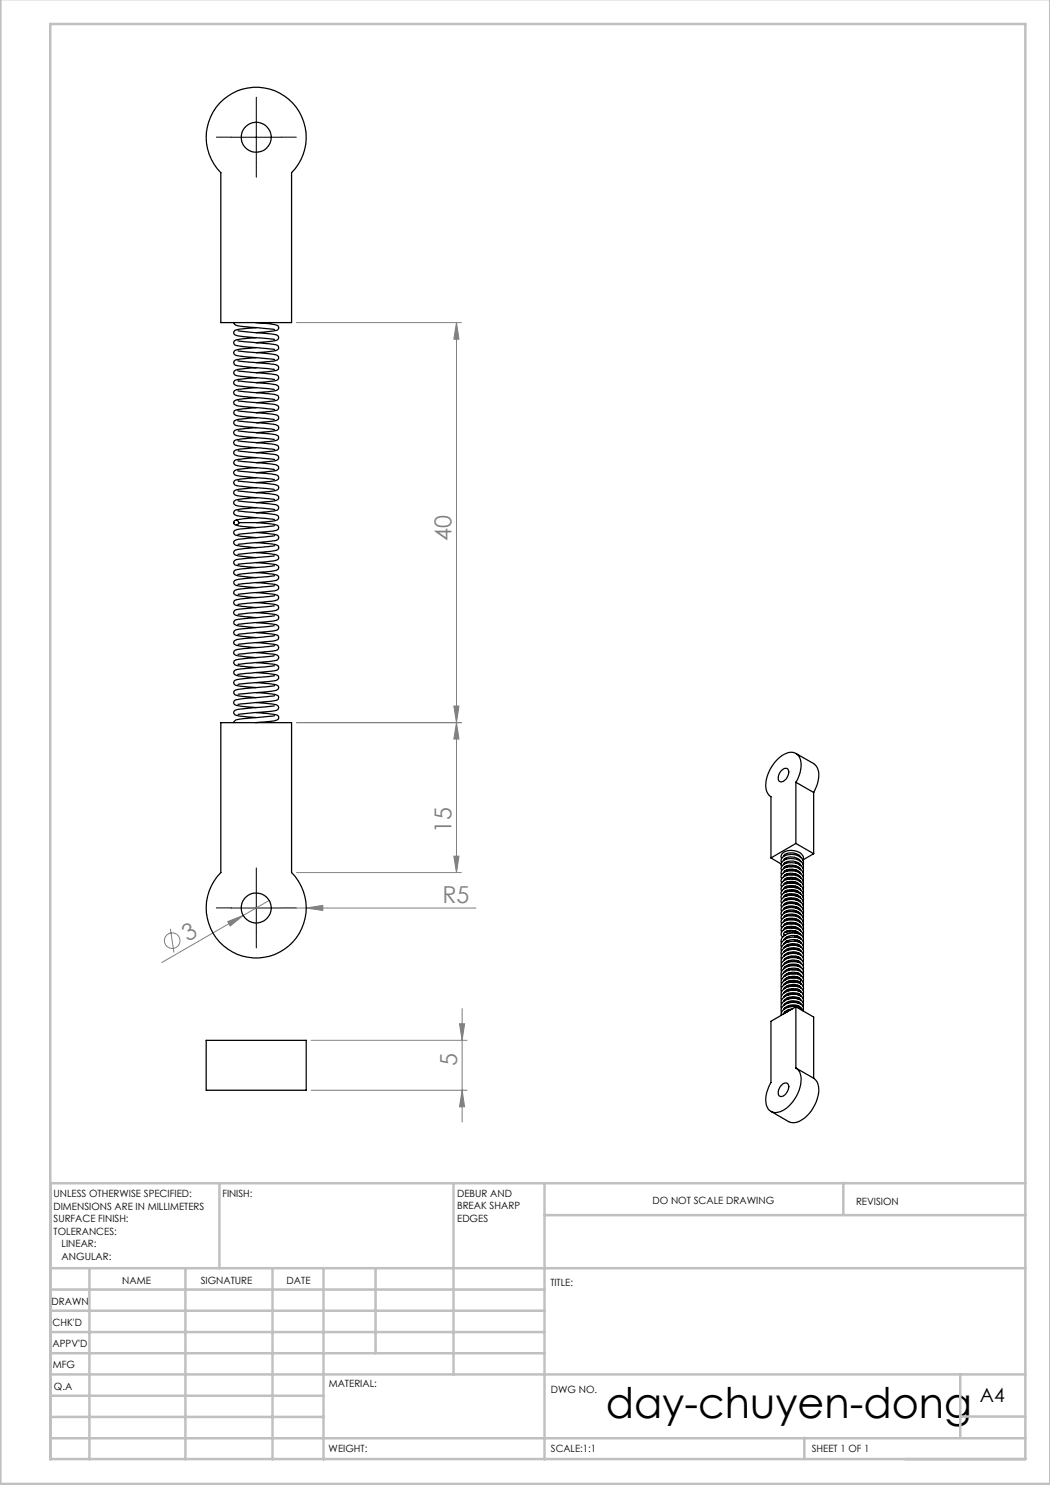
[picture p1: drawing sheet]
<svg xmlns="http://www.w3.org/2000/svg" width="210mm" height="297mm" viewBox="0 0 210 297" stroke-linecap="round" stroke-linejoin="round" font-family="sans-serif">
<g fill="none" stroke="#808080" stroke-width=".2">
<path d="M59.3 64.5h33M91.3 64.5l.5 3.3h-1zM91.3 64.5v110M59.3 144.5h33M90.8 141.2h1l-.5 3.3zM91.3 144.5l.5 3.3h-1zM59.3 174.5h33M90.8 171.2h1l-.5 3.3zM34.1 185.8l.7 4.7M45.5 184.3l3.1-1.2-2.6 2.1zM48.6 183.1l-16.3 9.4M51.3 181.6h43.9"/>
<path d="M53.8 180.1l-5.2 3M61.2 181.6l3.4-.5v1zM62.2 218h31.2M62.2 208.1h31.2M91.9 204.7h1l-.5 3.4zM92.4 218l.5 3.4h-1zM92.4 201.7v22.7"/>
<circle cx="34.4" cy="188.1" r="1.55"/>
</g>
<path d="M46.3 27.4h-3M51.3 22.4v-3M51.3 32.4v3M56.3 27.4h3M51.3 176.6v-3M46.3 181.6h-3M51.3 186.6v3M56.3 181.6h3" fill="none" stroke="#000" stroke-width=".2" stroke-dasharray="15.2 1.3 1.3 1.3"/>
<path d="M46.2 27.4h10M51.3 22.5v10M51.3 176.6v10M46.2 181.6h10" fill="none" stroke="#000" stroke-width=".2"/>
<g fill="none" stroke="#c0c0c0" stroke-width=".5">
<path d="M.1 -.1v296.9h209.9v-296.9M10.1 4.8h195v287h-195zM43.9 236.6v17M90.7 236.6v38.3M108.9 236.6v55.3M168.7 236.6v6.3M205.1 236.6h-195v55.3M10.1 253.6h195M10.1 257.9h98.8M17.9 253.6v38.3M37.1 253.6v38.3M54.5 253.6v38.3"/>
<path d="M64.7 253.6v38.3M75.1 253.6v17M108.9 243h96.2M10.1 270.6h98.8M10.1 266.4h98.8M10.1 262.1h98.8M10.1 279.1h54.6M10.1 274.9h195M192.1 274.8v12.7M10.1 287.7h195M10.1 283.4h54.6M160.9 287.5v4.3"/>
<path d="M192.1 283.3h13"/>
</g>
<g fill="#808080">
<path d="M61.2 181.6l3.4-.5v1z"/>
<path d="M45.5 184.3l3.1-1.2-2.6 2.1z"/>
<path d="M90.8 141.2h1l-.5 3.3zM91.3 64.5l.5 3.3h-1zM92.4 218l.5 3.4h-1zM91.9 204.7h1l-.5 3.4z"/>
<path d="M91.3 144.5l.5 3.3h-1zM90.8 171.2h1l-.5 3.3z"/>
</g>
<g fill="none" stroke="#000" stroke-width=".25">
<path d="M43.9 20.6a10 10 0 0 1 14.3-.3 10 10 0 0 1 .1 14.2v30h-14.1v-30a10 10 0 0 1-.3-13.9zM46.7 64.5l.3 .4a19.2 19.2 0 0 0 5.5 .7l2.4 .3M47.6 74.2l6.8 .6a1.26 1.26 0 0 1 1.3 .5 .65 .65 0 0 1-.7 .9l-3.7 .3M47.6 78.2l4.9 .4a7.1 7.1 0 0 1 3.1 .6l.1 .6a1.54 1.54 0 0 1-1.5 .5l-2.9 .2M47.6 72.2l6.6 .6a1.72 1.72 0 0 1 1.5 .5v.5a1.2 1.2 0 0 1-1.2 .4l-3.3 .3M47.6 68.2l7.3 .7a.66 .66 0 0 1 .7 .2 .66 .66 0 0 1 0 .7 9.4 9.4 0 0 1-4.2 .7l-.1 .1M47.6 76.2l7.1 .7a.81 .81 0 0 1 1 .7l-.1 .3a8.3 8.3 0 0 1-3.9 .6h-.4M47.6 70.2l5.7 .5a3.4 3.4 0 0 1 2.4 .7l-.1 .5a11.8 11.8 0 0 1-4.4 .6M47.6 66.2l2.3 .2a21.9 21.9 0 0 1 5.7 .7l.1 .6a.88 .88 0 0 1-.9 .5l-3.6 .3M51.1 64.5l2.9 .3 1.4 .2a.53 .53 0 0 1 .3 .6 .53 .53 0 0 1-.4 .5l-4 .4M51.2 69.5l-2 .2a3.6 3.6 0 0 0-2.4 .6 .56 .56 0 0 0 .5 .8l7.6 .8M51.2 71.5a12 12 0 0 0-4.3 .6l-.2 .4 .1 .3a2.51 2.51 0 0 0 1.8 .5l6.3 .6"/>
<path d="M51.3 65.5a11.3 11.3 0 0 0-4.3 .6l-.3 .3 .1 .4a1.48 1.48 0 0 0 1.2 .4l6.9 .7M51.3 67.5a12.9 12.9 0 0 0-4.5 .7 .58 .58 0 0 0 .3 .9l7.8 .8M51.3 73.6l-3 .2a1.44 1.44 0 0 0-1.5 .6l.1 .5a7.8 7.8 0 0 0 3.1 .5l4.9 .5M51.3 75.5l-3.5 .4a.75 .75 0 0 0-1 .9l.8 .4 7.3 .7M51.3 77.5l-1.4 .1a5.2 5.2 0 0 0-3.1 .7v.5a12 12 0 0 0 4.7 .7l3.4 .4M51.3 79.5l-2.7 .3a2.13 2.13 0 0 0-1.8 .5v.4a1.22 1.22 0 0 0 1.2 .5l6.9 .7M47.6 94.2l2.5 .2a19.8 19.8 0 0 1 5.5 .8 .58 .58 0 0 1 .1 .6 .58 .58 0 0 1-.6 .3l-3.8 .4M47.6 84.2l1.9 .2a25.4 25.4 0 0 1 6.1 .7 .65 .65 0 0 1 0 .8 .65 .65 0 0 1-.7 .3l-3.6 .3M47.6 98.2l5 .4a6.7 6.7 0 0 1 3 .6l.1 .6a1.85 1.85 0 0 1-1.5 .5l-2.9 .2M47.6 92.2l6.9 .6a1.21 1.21 0 0 1 1.2 .5v.5a2.06 2.06 0 0 1-1.9 .5l-2.6 .2M47.6 88.2l3.4 .3a11.9 11.9 0 0 1 4.6 .7l.1 .5a1.11 1.11 0 0 1-1.2 .5l-3.2 .3M47.6 82.2l6.9 .6a1.09 1.09 0 0 1 1.2 .7l-.1 .4-.4 .2-3.9 .4"/>
<path d="M47.6 96.2l1.7 .2a26.1 26.1 0 0 1 6.3 .8l.1 .4a.67 .67 0 0 1-.7 .5l-3.7 .4M47.6 90.2l5.5 .5a5.2 5.2 0 0 1 2.5 .5 .67 .67 0 0 1 0 .7 .67 .67 0 0 1-.6 .3l-3.7 .3M47.6 86.2l2.1 .2a23.6 23.6 0 0 1 5.8 .7l.2 .2v.4a1 1 0 0 1-1.2 .5l-3.3 .3M47.6 80.2l1.9 .2a27.3 27.3 0 0 1 6.1 .7l.1 .5-.1 .2a5 5 0 0 1-2.7 .6l-1.6 .1M51.3 81.5l-.3 .1a9.1 9.1 0 0 0-4.2 .7v.1a.54 .54 0 0 0 .4 .7l7.7 .8M51.3 83.5l-1.8 .2a4.7 4.7 0 0 0-2.7 .6v.5a4.8 4.8 0 0 0 2.8 .6l5.3 .5M51.3 85.5l-3.3 .3-.9 .2a.54 .54 0 0 0-.1 1l2.2 .4 5.7 .5M51.3 87.5l-4 .4a.58 .58 0 0 0-.6 .6 .58 .58 0 0 0 .6 .6l7.6 .8M51.3 89.5l-3.6 .4a.74 .74 0 0 0-1 .7l.1 .1a1.29 1.29 0 0 0 1.4 .6l6.7 .6M51.3 91.5a12.9 12.9 0 0 0-4.4 .7l-.2 .3 .3 .5a26.9 26.9 0 0 0 6.7 .7l1.2 .2M51.3 93.5l-3 .3a1.47 1.47 0 0 0-1.6 .6l.2 .5a11.8 11.8 0 0 0 4.1 .6l3.9 .4M51.3 95.5a13.9 13.9 0 0 0-4.3 .6 .59 .59 0 0 0-.2 .7 .59 .59 0 0 0 .6 .4l7.5 .7"/>
<path d="M51.3 97.5l-4.1 .5a.54 .54 0 0 0-.4 .5 .54 .54 0 0 0 .3 .5l7.8 .9M51.3 99.6l-4.2 .4a.55 .55 0 0 0-.4 .5 .55 .55 0 0 0 .4 .6l7.8 .8M46.7 104.5h.1M46.7 104.5v.1M46.7 104.5a.49 .49 0 0 1 .5-.5 .49 .49 0 0 1 .5 .5M46.7 104.5a.49 .49 0 0 0 .5 .5 .49 .49 0 0 0 .5-.5M47.2 105l1.4 .3 2.6 .2M47.6 102.2l5.6 .5a4.8 4.8 0 0 1 2.4 .5l.1 .4-.1 .2a3.8 3.8 0 0 1-2.2 .5l-2 .2M47.6 100.2l6.1 .5a2.91 2.91 0 0 1 1.9 .5l.1 .3-.1 .4a13.9 13.9 0 0 1-4.3 .6M47.7 104.5h3.7M47.7 104.4v.1M47.7 104.5v.2"/>
<path d="M47.7 104.5h.1M51.2 103.5l-2.6 .2-1.4 .3M51.2 114.5l2.6 .3a2.17 2.17 0 0 1 1.9 .5v.4l-.2 .3a30.7 30.7 0 0 1-6.4 .7l-1.5 .2M51.3 101.5l-4.2 .5a.59 .59 0 0 0-.3 .7 .59 .59 0 0 0 .6 .4l7.5 .8M51.3 118.5l2.5 .2a2.32 2.32 0 0 1 1.9 .6v.4l-.2 .3a19.5 19.5 0 0 1-5.5 .6l-2.4 .3M51.3 116.5a12.5 12.5 0 0 1 4.2 .6l.2 .2v.4a1.62 1.62 0 0 1-1.6 .5l-6.5 .6M51.3 112.5a10 10 0 0 1 4.3 .7 .61 .61 0 0 1 0 .7 .61 .61 0 0 1-.6 .2l-7.4 .8M51.3 110.5l3.1 .3a1.16 1.16 0 0 1 1.3 .7l-.1 .3a6 6 0 0 1-3.2 .6l-4.8 .5M51.3 108.5l1.9 .2a3.9 3.9 0 0 1 2.5 .6 .59 .59 0 0 1-.6 .8l-7.5 .8M51.3 106.5h.4a12.8 12.8 0 0 1 3.9 .6l.1 .5a.67 .67 0 0 1-.6 .5l-7.5 .8M51.4 104.5l3.5 .4 .6 .2 .2 .2a.56 .56 0 0 1-.3 .7l-7.8 .9M54.9 111.2l-2.3 .2a24.5 24.5 0 0 0-5.7 .7 .55 .55 0 0 0-.1 .6 .55 .55 0 0 0 .4 .4l4.1 .4"/>
<path d="M54.9 105.2l-1.8 .2a30.5 30.5 0 0 0-6.2 .7 .55 .55 0 0 0 .2 .9l4.2 .5M54.9 113.2l-3.9 .3a11.8 11.8 0 0 0-4.1 .6l-.2 .5a.89 .89 0 0 0 .9 .6l3.7 .3M54.9 115.2l-2.1 .2a19.8 19.8 0 0 0-5.9 .8l-.2 .4 .2 .3a10.7 10.7 0 0 0 4.4 .6M54.9 107.1l-2.4 .3a21.6 21.6 0 0 0-5.5 .7l-.3 .3 .1 .3 .3 .3 4.2 .5M54.9 109.1l-2.4 .3a18.9 18.9 0 0 0-5.6 .8 .52 .52 0 0 0-.1 .5 .52 .52 0 0 0 .4 .4l4.1 .4M54.9 117.2l-7.1 .6a.99 .99 0 0 0-1 .6 .57 .57 0 0 0 .5 .7l4 .4M54.9 119.1l-2.2 .3a27.9 27.9 0 0 0-5.7 .7 .58 .58 0 0 0-.2 .6 .58 .58 0 0 0 .5 .4l4 .4M51.2 136.5a11.8 11.8 0 0 1 4.4 .7l.1 .5a1.53 1.53 0 0 1-1.5 .6l-6.6 .5M51.2 134.5l2.5 .2a2.74 2.74 0 0 1 2 .5l-.1 .6a5.5 5.5 0 0 1-2.8 .6l-5.2 .5M51.2 120.5l3.6 .4a.82 .82 0 0 1 .9 .6l-.2 .4a28.9 28.9 0 0 1-6.7 .8l-1.2 .2M51.3 138.5l3.2 .3a1.16 1.16 0 0 1 1.2 .6l-.2 .6-.6 .2-7.3 .7M51.3 132.5l1.1 .1a7.8 7.8 0 0 1 3.2 .6 .61 .61 0 0 1 .1 .6 .61 .61 0 0 1-.6 .3l-7.5 .8"/>
<path d="M51.3 130.5l3.2 .3 .9 .2a.56 .56 0 0 1 .3 .6 .56 .56 0 0 1-.5 .5l-7.6 .8M51.3 128.5l2.9 .3a1.35 1.35 0 0 1 1.5 .6 .84 .84 0 0 1-1.1 .8l-7 .7M51.3 126.5l.5 .1a11.3 11.3 0 0 1 3.8 .5l.1 .2a.46 .46 0 0 1-.3 .7l-.9 .2-6.9 .7M51.3 124.5l3.6 .4a.62 .62 0 0 1 .8 .4 .62 .62 0 0 1-.3 .7l-7.8 .9M51.3 122.5a14.1 14.1 0 0 1 4.3 .7 .55 .55 0 0 1-.3 .9l-7.7 .8M54.9 121.2l-7.2 .6a.89 .89 0 0 0-.9 .5v.5l.6 .3 3.9 .4M54.9 125.2l-5.5 .5a3.9 3.9 0 0 0-2.6 .6v.5a10.2 10.2 0 0 0 4.2 .7h.3M54.9 131.2l-2.3 .2a21 21 0 0 0-5.7 .7 .57 .57 0 0 0-.1 .7 .57 .57 0 0 0 .5 .3l4 .4M54.9 135.2l-6.3 .5a2.51 2.51 0 0 0-1.8 .5l-.1 .3 .2 .4a12 12 0 0 0 4.3 .6M54.9 123.2l-5.3 .4a4.8 4.8 0 0 0-2.8 .6v.6a2.14 2.14 0 0 0 1.7 .5l2.8 .2M54.9 127.1l-6 .6a2.94 2.94 0 0 0-2.1 .5v.6a2.13 2.13 0 0 0 1.8 .5l2.7 .2M54.9 133.2l-4.9 .4a7.8 7.8 0 0 0-3.1 .5l-.2 .4 .1 .3a1.88 1.88 0 0 0 1.5 .5l3 .2"/>
<path d="M54.9 129.1l-6.1 .6a2.63 2.63 0 0 0-2 .6v.5a6.2 6.2 0 0 0 3.1 .6l1.4 .1M54.9 137.2l-6.6 .6a1.43 1.43 0 0 0-1.5 .5l.1 .6a12.9 12.9 0 0 0 4.3 .6M54.9 139.1l-7.8 .9a.56 .56 0 0 0-.4 .6 .56 .56 0 0 0 .5 .5l4.1 .4M44.2 144.5h14.1v30a10 10 0 0 1 0 14.2 10 10 0 0 1-14.1 0 10 10 0 0 1 0-14.2zM51.2 140.5l3.6 .4a.92 .92 0 0 1 .9 .6l-.1 .3a1.42 1.42 0 0 1-1.2 .4l-6.8 .7M51.3 142.5l2.6 .3a2.16 2.16 0 0 1 1.7 .4 .52 .52 0 0 1-.2 .8l-1.4 .3-2.9 .2M54.9 141.2l-6.1 .5a2.95 2.95 0 0 0-2 .5 .69 .69 0 0 0 .8 1l3.7 .3M54.9 143.2l-4.4 .4a9.6 9.6 0 0 0-3.5 .5l-.3 .4M156.4 154a.78 .78 0 0 1 1.2-.2 .78 .78 0 0 1 .1 1.1 1.5 1.5 0 0 1-1.8 1.4 1.75 1.75 0 0 1 .5-2.3zM159.2 156.5a5.2 5.2 0 0 0 .5-5.3 2.25 2.25 0 0 0-3.2-.1 7.5 7.5 0 0 0-3.3 6.9l.5 .9 .5 .4v12.3M159.2 150.7l3.5 2a3.3 3.3 0 0 1 .8 3.8l-.8 2M159.2 156.5v12.2"/>
<path d="M159.2 156.5l3.5 2M162.7 158.5v12.2M154.2 171.6l2 1.2M156.3 179.8a1.08 1.08 0 0 1 1.1-1.4 2.65 2.65 0 0 1 3.3 1.3l-.1 .6M156.3 179l-.1-.2a1.29 1.29 0 0 1 1.4-1.3 2.92 2.92 0 0 1 3 1.1v.9M156.3 177.4a1.08 1.08 0 0 1 1.1-1.5 2.8 2.8 0 0 1 3.2 1.1v.8M156.3 175.8a1 1 0 0 1 .8-1.5 2.85 2.85 0 0 1 3.6 1.2l-.1 .7M156.3 175a1.09 1.09 0 0 1 1-1.5 2.68 2.68 0 0 1 3.4 1.2l-.1 .7M156.3 174.1a1.27 1.27 0 0 1 1.4-1.6 2.6 2.6 0 0 1 3 1.5l-.1 .6M156.3 173.3a1.12 1.12 0 0 1 1.2-1.5 2.61 2.61 0 0 1 3.2 1.2l-.1 .7M156.3 172.5v-.1a1.15 1.15 0 0 1 1.1-1.4 2.66 2.66 0 0 1 3.3 1.3l-.1 .6M156.3 171.7a.95 .95 0 0 1 .7-1.4 2.93 2.93 0 0 1 3.7 1l-.1 .8"/>
<path d="M156.4 178.2a1.08 1.08 0 0 1 1-1.5 2.78 2.78 0 0 1 3.2 1.1v.8M156.4 176.6l-.2-.2a1.2 1.2 0 0 1 1.3-1.4 2.58 2.58 0 0 1 3.2 1.5l-.1 .5M156.7 171.3v-.1a2.29 2.29 0 0 1 3.5 .3M156.7 172.1a1.9 1.9 0 0 1 2.2-.7l.8 .4 .5 .5M156.7 172.9v-.1a2.34 2.34 0 0 1 3.3 .1l.2 .2M156.7 173.7a1.69 1.69 0 0 1 2.2-.6 1.49 1.49 0 0 1 1.3 .9M156.7 174.6a2.06 2.06 0 0 1 2.7-.5l.5 .3 .3 .4M156.7 175.4a2.24 2.24 0 0 1 3.2-.2l.3 .4M156.7 176.2a2.3 2.3 0 0 1 3.2-.2l.3 .4M156.7 177v-.1a2.27 2.27 0 0 1 3.5 .3M156.7 177.8a2.32 2.32 0 0 1 3.5 .2M156.7 178.6a2.11 2.11 0 0 1 2.8-.4l.7 .7"/>
<path d="M156.7 179.5a1.39 1.39 0 0 1 1.7-.8l1.2 .4 .6 .6M157 171.7l.2 .2M157 172.5l.3 .1M157 173.3l.3 .2M157 174.1l.3 .2M157 174.9l.3 .2M157 175.8l.3 .1M157 176.6l.3 .1M157 177.4l.3 .1M157 178.2l.3 .2M157 179l.3 .2M157 179.8l.3 .2"/>
<path d="M157.1 173.3l.3 .2M157.3 179.7l.7 .1 1.2-.1M157.3 178.9l.5 .1 1.4-.1M157.3 177.3l.8 .1 1.1-.1M157.3 174.8l.9 .1 1-.1M157.3 173.2l.9 .1 1-.1M157.3 178.1l.5 .1 1.4-.1M157.3 176.4l.7 .2 1.2-.2M157.3 174l.6 .1 1.3-.1M159.2 175.6l-.7 .2-1.2-.2M159.2 168.7l-5 2.9M159.2 168.7l3.5 2"/>
<path d="M159.5 172.5l-.3 .1M159.5 175.8l-.3 .1M159.5 176.6l-.3 .1M159.5 177.4l-.3 .1M159.5 179l-.3 .2M159.5 173.3l-.3 .2M159.5 179.8l-.3 .2M159.6 174.1l-.4 .2M159.6 174.9l-.4 .2M159.6 178.2l-.4 .2M160 177.7l-.2 .1M160 176.1l-.2 .1"/>
<path d="M160 179.3l-.2 .2M160 178.5l-.2 .1M160 176.9l-.2 .1M160 175.3l-.2 .1M160 174.4l-.2 .2M160 173.6l-.2 .1M160 172.8l-.2 .1M160.1 172.1l-.1 .1M160.1 172.9l-.1 .1M160.1 174.6h-.1M160.1 176.2l-.1 .1M160.1 177l-.1 .1"/>
<path d="M160.1 178.6l-.1 .1M160.1 179.5h-.1M160.1 173.7l-.1 .1M160.1 175.4l-.1 .1M160.1 177.8l-.1 .1M162.7 170.7l-2 1.2M156.3 186.4a1.1 1.1 0 0 1 1-1.5 2.65 2.65 0 0 1 3.4 1.3l-.1 .6M156.3 184.7a1 1 0 0 1 .9-1.4 3.3 3.3 0 0 1 3.3 .8l.2 .7-.1 .4M156.3 183.9a1.22 1.22 0 0 1 1.3-1.5 2.94 2.94 0 0 1 3.1 1.1l-.1 .9M156.3 182.3a1.12 1.12 0 0 1 1-1.5 2.72 2.72 0 0 1 3.4 1.3l-.1 .6M156.3 181.5v-.7a2.85 2.85 0 0 1 4.3 .2v.9M156.3 180.7a.93 .93 0 0 1 .6-1.4 3.1 3.1 0 0 1 3.7 .9v.9"/>
<path d="M156.4 185.6l-.2-.6a1.65 1.65 0 0 1 1.8-1 2.29 2.29 0 0 1 2.7 1.5l-.1 .5M156.4 183.1h-.1a1.21 1.21 0 0 1 1.3-1.5 3 3 0 0 1 3 1v.9M156.5 187.4a1.02 1.02 0 0 1-.2-1.1 1.02 1.02 0 0 1 1-.6 3.3 3.3 0 0 1 3.1 .8l.3 .4v.6M156.7 180.3a1.66 1.66 0 0 1 2-.7l.4 .1a1.33 1.33 0 0 1 1.1 .8M156.7 181.1a1.67 1.67 0 0 1 2.1-.7 1.55 1.55 0 0 1 1.4 .9M156.7 181.9a1.2 1.2 0 0 1 1.3-.7 2.03 2.03 0 0 1 2.2 .9M156.7 182.7a1.93 1.93 0 0 1 2.6-.5l.6 .4 .3 .3M156.7 183.5a2.05 2.05 0 0 1 2.7-.4l.6 .3 .2 .4M156.7 184.4a1.73 1.73 0 0 1 2.1-.7 1.81 1.81 0 0 1 1.4 .9M156.7 185.2v-.1a2.3 2.3 0 0 1 3.5 .3M156.7 186v-.1a2.31 2.31 0 0 1 3.5 .3M156.7 186.8l.4 .2"/>
<path d="M156.7 196.2a2.36 2.36 0 0 1 3.5-.3l-.1 .3-.5 .3M156.8 196l.2 .1M156.8 196.8l.2 .1M156.8 194.3l.2 .1M156.8 193.5l.2 .1M156.9 197.6l.1 .1M156.9 188.6v.1M156.9 199.2l.1 .1M156.9 198.4l.1 .1M156.9 195.2l.1 .1M156.9 192.7l.1 .1M156.9 191.9l.1 .1"/>
<path d="M156.9 191.1v.1M156.9 190.2l.1 .1M156.9 189.4l.1 .1M156.9 190.2h.2M156.9 195.1l.2 .1M156.9 196.7l.2 .1M156.9 191.8l.2 .1M156.9 195.9l.2 .1M156.9 198.3l.2 .1M156.9 199.1l.2 .1M156.9 200l.2 .1M157 189.4h.1"/>
<path d="M157 191l.1 .1M157 192.6l.1 .1M157 193.4l.1 .1M157 194.3h.1M157 197.5l.1 .1M157 187.7l.1 .1M157 180.7l.3 .1M157 181.5l.3 .1M157 183.1l.3 .2M157 183.9l.3 .2M157 184.7l.3 .2M157 185.6l.3 .1"/>
<path d="M157 186.4l1 .3M157 182.3l.3 .2M157.2 188.3l-.2 .3M157.3 186.2l.9 .2 1-.2M157.3 185.4l1 .2 .9-.2M157.3 183.8l.7 .1 1.2-.1M157.3 183l.7 .1 1.2-.1M157.3 181.3l.6 .2 1.3-.2M157.3 184.6l1.1 .1 .8-.1M157.3 180.5l.9 .2 1-.2M157.4 199.6l.3 .2M157.4 198.8l.3 .2"/>
<path d="M157.4 198l.4 .2M157.4 197.2l.3 .1M157.4 195.6l.3 .1M157.4 194.8l.3 .1M157.4 193.1l.3 .1M157.4 192.3l.3 .1M157.4 191.5l.3 .1M157.4 190.7l.3 .1M157.4 189.9l.3 .1M157.4 189.1l.3 .1M157.4 196.4l.3 .1M157.4 193.9l.3 .2"/>
<path d="M157.4 187.4l.6 .1M157.4 188.2l.6 .1M157.6 188.4l-.3-.2-.3 .4h.1M157.7 188.9l.9 .1 1-.1M157.7 189.7l.8 .1 1.1-.1M157.7 191.3l.6 .1 1.3-.1M157.7 192.2l.9 .1 1-.1M157.7 193l.7 .1 1.2-.1M157.7 193.8l.9 .1 1-.1M157.7 194.6l.7 .1 1.2-.1M157.7 195.4l.8 .1 1.1-.1M157.7 197.1l.6 .1 1.3-.1"/>
<path d="M157.7 197.9l1.1 .1 .8-.1M157.7 198.7l1.1 .1 .8-.1M157.7 199.5l.9 .1 1-.1M157.8 190.5l.9 .1 .9-.1M157.8 196.2l.5 .2 1.3-.2M159.2 182.1l-.6 .2-1.3-.1M159.5 187.2l-.6 .2M159.5 180.7l-.3 .1M159.5 183.1l-.3 .2M159.5 184.7l-.3 .2M159.5 185.6l-.3 .1M159.5 186.4l-.6 .2"/>
<path d="M159.5 188l-.6 .2M159.6 181.5l-.4 .1M159.6 182.3l-.4 .2M159.6 183.9l-.4 .2M159.9 198.8l-.3 .2M159.9 195.6l-.3 .1M159.9 194.8l-.3 .1M159.9 190.7l-.3 .1M159.9 189.9l-.3 .1M159.9 189.1l-.3 .1M159.9 199.6l-.3 .2M159.9 198l-.3 .2"/>
<path d="M159.9 197.2l-.3 .1M159.9 193.9l-.3 .2M159.9 193.1l-.3 .1M159.9 192.3l-.3 .1M159.9 191.5l-.3 .1M159.9 188.2l-.3 .2M160 186.7l-.2 .1M160 185.9l-.2 .1M160 183.4l-.2 .1M160 185.1l-.2 .1M160 184.3l-.2 .1M160 182.6l-.2 .1"/>
<path d="M160 181.8l-.2 .1M160 181l-.2 .1M160 180.2l-.2 .1M160 187.5l-.2 .1M160.1 181.9l-.1 .1M160.1 183.5l-.1 .1M160.1 180.3h-.1M160.1 181.1h-.1M160.1 182.7l-.1 .1M160.1 184.4h-.1M160.1 185.2h-.1M160.1 186l-.1 .1"/>
<path d="M160.1 186.8l-.1 .1M160.1 187.6l-.1 .1M160.2 192.7a2.21 2.21 0 0 0-3-.3l-.5 .6M160.2 190.2v-.1a2.41 2.41 0 0 0-3.5 .4M160.2 187a2.41 2.41 0 0 0-3.5-.3l.2 .4M160.2 199.2a1.3 1.3 0 0 0-1.6-.7 1.88 1.88 0 0 0-1.9 1M160.2 198.4v-.1a2.37 2.37 0 0 0-3.5 .3M160.2 197.6a2.2 2.2 0 0 0-3.2-.1l-.3 .3M160.2 196.8a2.21 2.21 0 0 0-3.1-.2l-.4 .4M160.2 195.2a2.06 2.06 0 0 0-3-.3l-.5 .5M160.2 194.3v-.1a2.38 2.38 0 0 0-3.5 .4M160.2 193.5a2.21 2.21 0 0 0-3.2-.1l-.3 .3"/>
<path d="M160.2 191.9a1.77 1.77 0 0 0-2.2-.6l-.9 .4-.4 .4M160.2 191.1a1.34 1.34 0 0 0-1.6-.7 1.93 1.93 0 0 0-1.9 .9M160.2 189.4a1.7 1.7 0 0 0-2.2-.6l-.7 .3-.6 .5M160.2 188.6a2.1 2.1 0 0 0-3-.3l-.5 .6M160.2 187.8a1.2 1.2 0 0 0-1.5-.7 1.98 1.98 0 0 0-2 1M160.2 194.3h.1M160.2 196.8h.1M160.2 189.4h.1M160.2 195.1v.1M160.2 199.2h.1M160.6 188.2a1.14 1.14 0 0 0-1.2-1.5 2.4 2.4 0 0 0-3.2 1.5l.1 .4M160.6 189.1a1.05 1.05 0 0 0-1-1.6 2.85 2.85 0 0 0-3.4 1.3l.1 .6"/>
<path d="M160.6 189.9a1.03 1.03 0 0 0-.9-1.5 2.95 2.95 0 0 0-3.5 1.1l.1 .7M160.6 190.7a1.09 1.09 0 0 0-1.1-1.5 2.66 2.66 0 0 0-3.3 1.3l.1 .6M160.6 191.5l.1-.3a1.57 1.57 0 0 0-1.9-1.3 2.19 2.19 0 0 0-2.6 1.7l.1 .3M160.6 192.3a1.16 1.16 0 0 0-1.3-1.6 2.58 2.58 0 0 0-3.1 1.4l.1 .6M160.6 193.1a1.05 1.05 0 0 0-1-1.5 2.71 2.71 0 0 0-3.4 1.2l.1 .7M160.6 193.9l.1-.2a1.19 1.19 0 0 0-1.3-1.3l-.5-.1a2.9 2.9 0 0 0-2.6 1.2l-.1 .3 .1 .5M160.6 194.8a1.03 1.03 0 0 0-.9-1.5 2.83 2.83 0 0 0-3.4 1.1v.8M160.6 195.6l.1-.2a1.27 1.27 0 0 0-1.4-1.4 2.44 2.44 0 0 0-3.1 1.4l.1 .6M160.6 196.4a1.02 1.02 0 0 0-.9-1.5 3 3 0 0 0-3.4 1l-.1 .4 .1 .5M160.6 197.2l.1-.3a1.25 1.25 0 0 0-1.3-1.3 2.76 2.76 0 0 0-3.2 1.4l.1 .6M160.6 198a1.03 1.03 0 0 0-1-1.5 2.84 2.84 0 0 0-3.4 1.2l.1 .7M160.6 198.8a1.09 1.09 0 0 0-1.2-1.5 2.45 2.45 0 0 0-3.2 1.5l.1 .4"/>
<path d="M160.6 199.7a1.1 1.1 0 0 0-1-1.5 2.84 2.84 0 0 0-3.3 1v.9M41.2 208.1h20v9.9h-20zM156.2 217.1a.82 .82 0 0 1 .8-.5 .82 .82 0 0 1 .7 .5 1.91 1.91 0 0 1-1.7 2.2 1.45 1.45 0 0 1 .2-2.2zM156.8 201.7l.2 .1M156.8 200.1h.2M156.9 202.5l.1 .1M156.9 200.9l.1 .1M156.9 202.4l.2 .1M157 200.8l.1 .1M157 201.6l.1 .1M157.4 202.1l.3 .1M157.4 201.3l.3 .1"/>
<path d="M157.4 200.5l.3 .1M157.6 202.3l-1 .6M157.7 200.3l.7 .1 1.2-.1M157.7 201.1l.6 .2 1.3-.1M157.7 202h.4M158.4 201.8l-.5 .1a1.48 1.48 0 0 0-1.2 .8M159.2 201.4l-5 2.9v12.2a5.3 5.3 0 0 0-.6 5.3 2.25 2.25 0 0 0 3.3 .1 7.5 7.5 0 0 0 3.2-6.9l-.2-.7-.7-.7M159.2 213.6l3.5 2M159.2 201.4v12.2M159.2 201.4l3.5 2v12.2M159.9 201.3l-.3 .1M159.9 200.5l-.3 .1"/>
<path d="M160.2 201.7a1.79 1.79 0 0 0-2.2-.7l-.7 .3-.6 .6M160.2 200.9a1.59 1.59 0 0 0-2-.7l-1.1 .4-.4 .5M160.2 200.1v-.1a2.33 2.33 0 0 0-3.5 .3M160.2 200.9h.1M160.2 201.7h.1M160.6 200.4l.1-.3a1.81 1.81 0 0 0-2.2-1.2 2.16 2.16 0 0 0-2.3 1.5l.1 .5M160.6 201.3a.99 .99 0 0 0-.8-1.5 3.2 3.2 0 0 0-3.4 .9l-.2 .4 .1 .6M160.6 202.1a.93 .93 0 0 0-.6-1.3 2.83 2.83 0 0 0-3.8 1.1l.1 .6M160.7 202.2a2.78 2.78 0 0 0-4.1-.2l-.4 .7v.4M162.7 215.6a3.4 3.4 0 0 1 .7 4.2 6.6 6.6 0 0 1-4.5 4.7l-1.2-.2-3.5-2"/>
<circle cx="51.3" cy="27.5" r="3"/>
<circle cx="51.3" cy="181.6" r="3"/>
</g>
<text font-size="8.5" x="121.1" y="283.5">day-chuyen-dong</text>
<g font-size="4.7" fill="#808080">
<text x="90.3" y="108.2" transform="rotate(-90 90.3 108.2)">40</text>
<text x="90.3" y="166.6" transform="rotate(-90 90.3 166.6)">15</text>
<text x="88.5" y="180.6">R5</text>
<text x="37.5" y="188.3" transform="rotate(-30 37.5 188.3)">3</text>
<text x="91.4" y="213.2" transform="rotate(-90 91.4 213.2)">5</text>
</g>
<text font-size="3.9" x="196" y="280.4">A4</text>
<g font-size="2">
<text x="10.7" y="239.5">UNLESS OTHERWISE SPECIFIED:</text>
<text x="44.5" y="239.5">FINISH:</text>
<text x="91.4" y="239.4">DEBUR AND</text>
<text x="10.7" y="242">DIMENSIONS ARE IN MILLIMETERS</text>
<text x="10.7" y="244.5">SURFACE FINISH:</text>
<text x="91.4" y="241.9">BREAK SHARP</text>
<text x="91.4" y="244.4">EDGES</text>
<text x="130.5" y="240.8">DO NOT SCALE DRAWING</text>
<text x="171.2" y="241">REVISION</text>
<text x="10.7" y="247">TOLERANCES:</text>
<text x="12.3" y="249.5">LINEAR:</text>
<text x="12.3" y="252">ANGULAR:</text>
<text x="24.4" y="256.9">NAME</text>
<text x="40.1" y="256.8">SIGNATURE</text>
<text x="57.3" y="256.8">DATE</text>
<text x="110.1" y="257.1">TITLE:</text>
<text x="10.3" y="260.9">DRAWN</text>
<text x="10.5" y="269.3">APPV'D</text>
<text x="10.5" y="265.2">CHK'D</text>
<text x="10.6" y="273.6">MFG</text>
<text x="10.8" y="278">Q.A</text>
<text x="65.8" y="277.4">MATERIAL:</text>
<text x="110.2" y="278.5">DWG NO.</text>
<text x="65.7" y="290.4">WEIGHT:</text>
<text x="110.2" y="290.5">SCALE:1:1</text>
<text x="162.4" y="290.4">SHEET 1 OF 1</text>
</g>
</svg>
